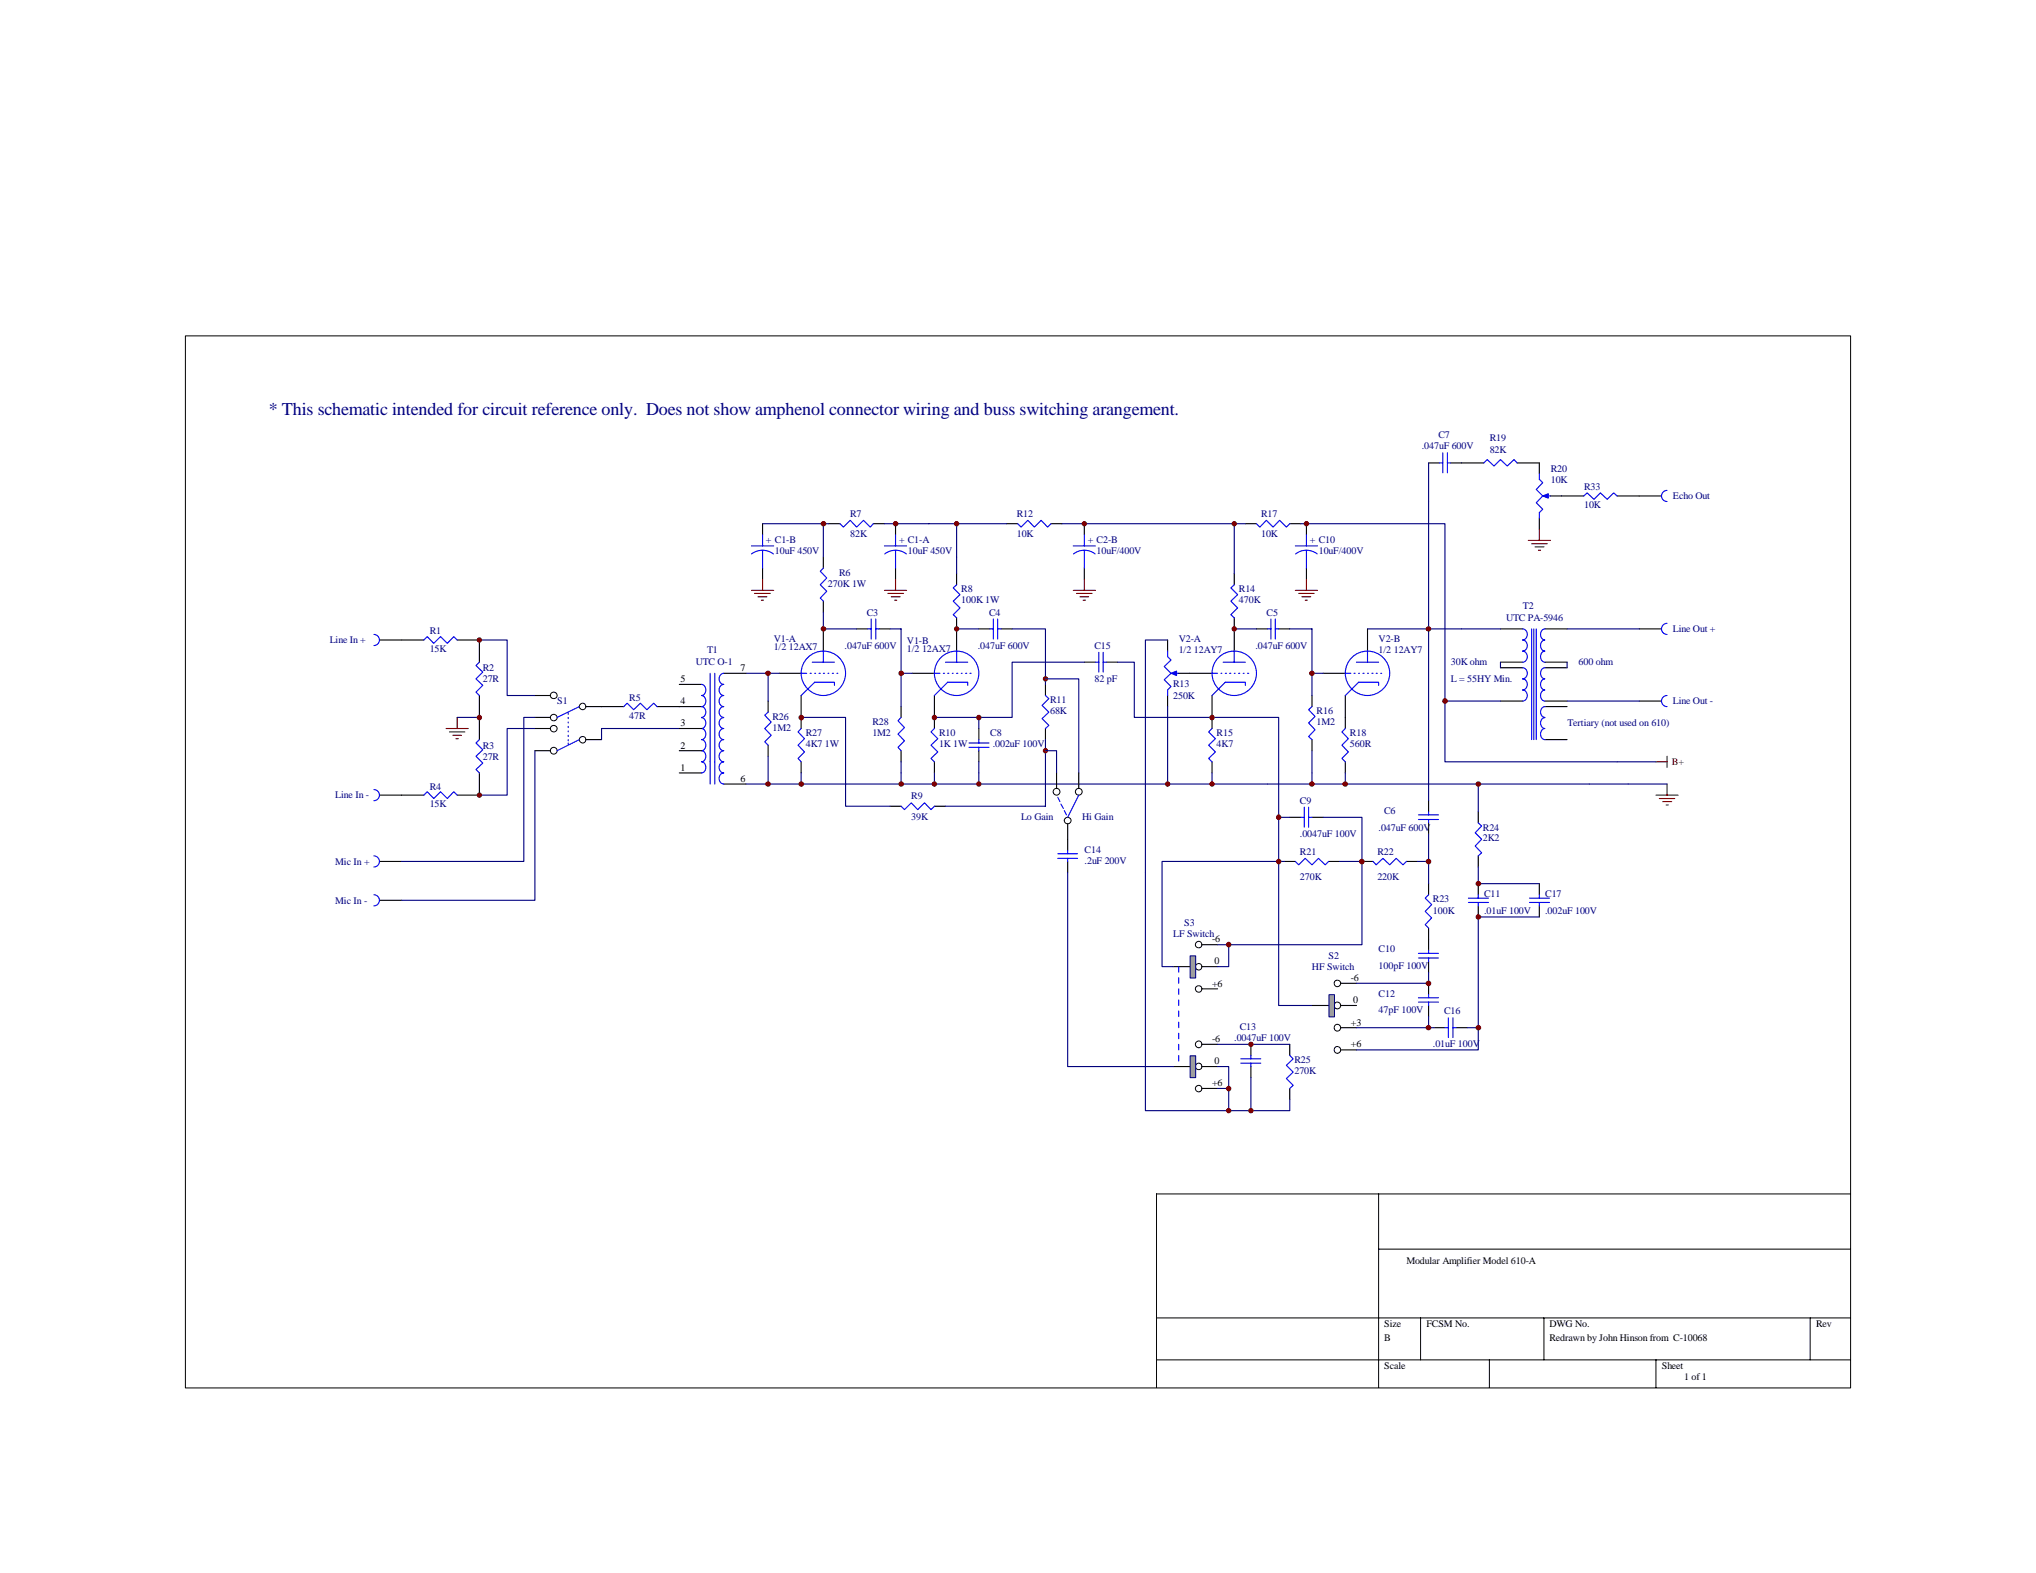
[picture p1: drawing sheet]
<svg xmlns="http://www.w3.org/2000/svg" width="279mm" height="216mm" viewBox="0 0 279 216" stroke-linecap="round" stroke-linejoin="round" font-family="sans-serif">
<g fill="none" stroke="#000" stroke-width=".14">
<path d="M25.4 46.1h228.6v144.4h-228.6zM189.2 163.9v26.6M189.2 171.4h64.7M253.9 163.9h-95.2v26.6M158.7 180.9h95.2M158.7 186.6h95.2M194.9 180.9v5.7M204.4 186.6v3.9M211.9 180.9v5.7M227.2 186.6v3.9M248.4 180.9v5.7"/>
<circle cx="76" cy="95.4" r=".46"/>
<circle cx="76" cy="98.5" r=".45"/>
<circle cx="80" cy="97" r=".44"/>
<circle cx="76" cy="103" r=".46"/>
<circle cx="76" cy="100" r=".45"/>
<circle cx="79.9" cy="101.5" r=".44"/>
<circle cx="145" cy="108.7" r=".46"/>
<circle cx="146.5" cy="112.6" r=".45"/>
<circle cx="148" cy="108.7" r=".46"/>
<circle cx="183.5" cy="138" r=".46"/>
<circle cx="183.5" cy="135" r=".45"/>
<circle cx="183.5" cy="144.1" r=".46"/>
<circle cx="183.5" cy="141.1" r=".46"/>
</g>
<g fill="none" stroke="#000" stroke-width=".15">
<path d="M104.6 71.9v1.5M104.6 78v1.5M113 76.5v1.5M113.7 71.9h1.6M119.8 71.9h1.6M122.9 71.9v1.5M122.9 78v1.5M131.3 78.7v1.6M138.1 71.9h1.6M144.2 71.9h1.6M148.8 71.9v1.5M148.8 78v1.5"/>
<path d="M169.4 78.7v1.6M170.9 71.9h1.5M177 71.9h1.5M179.3 71.9v1.5M179.3 78v1.5M196 63.5h1.5M199.1 63.5h4.5M208.2 63.5h3v1.5M211.2 71.1v1.5M212.8 68.1h1.5M55.1 87.8h3.1M62.7 87.8h3.1v3.1"/>
<path d="M65.8 95.5v6M73.4 100h2.1M73.4 98.5h2.1M73.4 95.5h2.1M80.4 97h5.2M90.2 97h3M105.4 96.2v1.5M106.9 92.4h3M109.9 95.5v4.5M113 82.5v1.5M113 86.3v3.1M117.6 86.3h1.5"/>
<path d="M120.6 86.3h1.5M123.7 97v1.5M125.2 92.4h3M128.2 95.5v4.5M131.3 84.8v4.6M134.3 86.3h1.5M134.3 100v1.5M137.4 86.3h1.5M143.5 93.9v1.6M143.5 100v1.5M148.8 90.9h1.5M151.8 90.9h1.6"/>
<path d="M160.2 87.8v1.6M160.2 95.5v1.5M161.8 92.4h4.5M166.3 95.5v4.5M169.4 84.8v4.6M172.4 86.3h1.5M175.5 86.3h1.5M180 95.5v1.5M181.6 92.4h3M184.6 95.5v4.5M187.7 86.3v3.1M205.9 86.3h3.1"/>
<path d="M205.9 90.9h3.1M205.9 91.7h3.1M205.9 96.2h3.1M212 86.3h3.1M212 97h3.1M212 90.9h3.1M212 91.7h3.1M212 96.2h3.1M55.1 109.1h3.1M65.8 106.1v3h-3.1M73.4 103h2.1M80.4 101.5h2.1"/>
<path d="M105.4 102.3v1.5M109.9 104.6v1.5M122.1 110.7h1.6M123.7 103v1.6M128.2 104.6v1.5M128.2 110.7h1.6M134.3 103v1.6M145 106.1v2.1M146.5 113.1v3.6M146.5 118.2v1.6M148 106.1v2.1M166.3 104.6v1.5"/>
<path d="M176.2 118.2h1.6M177 112.2h1.5M180 101.5v1.5M180 112.2h1.6M182.3 118.2h1.6M184.6 104.6v1.5M186.9 118.2h1.5M193 118.2h1.5M196 109.9v1.5M196 112.9v1.6M212 101.5h3.1M180 138h3.1"/>
<path d="M184 138h2.1M184 135h2.1M196 121.3v1.5M196 127.4v3M196 132v1.4M196 135v1.5M196 138v1.5M184 141.1h2.1M184 144.1h2.1"/>
</g>
<g fill="none" stroke="#00f" stroke-width=".15">
<path d="M103.1 76a2.48 2.48 0 0 1 3 0M103.1 74.9h3.1M104.6 73.4v1.5M104.6 75.5v2.5M113 78l-.4 .4 .9 .9-.9 1 .9 .9-.9 .9 .4 .4M115.3 71.9l.4 .4 1-.9 .9 .9 .9-.9 .9 .9 .4-.4M121.4 74.9h3M121.4 76a2.41 2.41 0 0 1 3 0M122.9 73.4v1.5M122.9 75.5v2.5M139.7 71.9l.4 .4 1-.9 .8 .9 1-.9 .9 .9 .4-.4M147.3 74.9h3"/>
<path d="M147.3 76a2.41 2.41 0 0 1 3 0M148.8 73.4v1.5M148.8 75.5v2.5M172.4 71.9l.5 .4 .9-.9 .9 .9 .9-.9 .9 .9 .5-.4M177.8 74.9h3M177.8 76a2.41 2.41 0 0 1 3 0M179.3 73.4v1.5M179.3 75.5v2.5M197.5 63.5h.5M198 62.1v2.8M198.6 63.5h.5M198.6 62.1v2.8"/>
<path d="M203.6 63.5l.5-.4 .9 .9 .9-.9 .9 .9 1-.9 .4 .4M211.2 65v.8l.5 .5-.9 .9 .9 .9-.9 .9 .9 .9-.5 .5v.7M212 68.1h.8M58.2 87.8l.4-.4 .9 .9 1-.9 .9 .9 .9-.9 .4 .4M65.8 90.9l-.5 .5 1 .8-1 1 1 .9-1 .9 .5 .5M78 97.9v.1M78 98.5v.1M78 99.1v.1M78 99.7v.2M79.5 97l-3 1.5M85.6 97l.5-.5 .9 .9 .9-.9 .9 .9 .9-.9 .5 .5M105.4 97.7l-.5 .5 .9 .9-.9 .9 .9 .9-.9 .9 .5 .5"/>
<path d="M109.9 100l-.4 .5 .9 .9-.9 .9 .9 .9-.9 .9 .4 .5M109.9 92.4h.8M111.2 92.4h.1M111.5 90.9h3M111.8 92.4h.1M112.4 92.4h.2M113 92.4h.2M113 89.4v1.5M113.6 92.4h.1M114.2 92.4h.2M114.5 94.1v-.5h-2.7l-1.9 1.9M114.9 92.4h.1"/>
<path d="M119.1 86.3h.4M119.5 85v2.7M120.2 86.3h.4M120.2 85v2.7M123.7 98.5l-.5 .4 .9 1-.9 .9 .9 .9-.9 .9 .5 .4M128.2 100l-.4 .5 .9 .9-.9 .9 .9 .9-.9 .9 .4 .5M128.2 92.4h.8M129.5 92.4h.1M129.8 90.9h3M130 92.4h.2M130.7 92.4h.1M131.3 80.3l-.5 .4 .9 .9-.9 .9 .9 .9-.9 1 .5 .4"/>
<path d="M131.3 92.4h.1M131.3 89.4v1.5M131.9 92.4h.1M132.5 92.4h.2M132.8 94.1v-.5h-2.8l-1.8 1.9M133.1 92.4h.2M135.8 86.3h.5M136.3 85v2.7M136.9 86.3h.5M136.9 85v2.7M143.5 95.5l.4 .4-.9 .9 .9 .9-.9 .9 .9 1-.4 .4M150.3 90.9h.5"/>
<path d="M150.8 89.5v2.7M151.4 90.9h.4M151.4 89.5v2.7M160.2 89.4v.7l.5 .5-.9 .9 .9 .9-.9 .9 .9 .9-.5 .5v.8M161 92.4h.8M166.3 100l-.4 .5 .9 .9-.9 .9 .9 .9-.9 .9 .4 .5M166.3 92.4h.8M167.6 92.4h.1M167.9 90.9h3M168.1 92.4h.2M168.7 92.4h.2M169.4 80.3l-.5 .4 .9 .9-.9 .9 .9 .9-.9 1 .5 .4"/>
<path d="M169.4 92.4h.1M169.4 89.4v1.5M170 92.4h.1M170.6 92.4h.1M170.9 94.1v-.5h-2.8l-1.8 1.9M171.2 92.4h.2M173.9 86.3h.5M174.4 85v2.7M175 86.3h.5M175 85v2.7M180 97l-.4 .4 .9 .9-.9 .9 .9 1-.9 .9 .4 .4M184.6 100l-.5 .5 .9 .9-.9 .9 .9 .9-.9 .9 .5 .5"/>
<path d="M184.6 92.4h.8M185.8 92.4h.2M186.1 90.9h3.1M186.4 92.4h.2M187 92.4h.2M187.7 92.4h.1M187.7 89.4v1.5M188.3 92.4h.1M188.8 92.4h.2M189.2 94.1v-.5h-2.8l-1.8 1.9M189.5 92.4h.1M209 86.3a.77 .77 0 0 1 .6 .8 .77 .77 0 0 1-.6 .7 .77 .77 0 0 1 .6 .8 .77 .77 0 0 1-.6 .8 .77 .77 0 0 1 .6 .7 .77 .77 0 0 1-.6 .8"/>
<path d="M209 91.7a.77 .77 0 0 1 .6 .7 .77 .77 0 0 1-.6 .8 .77 .77 0 0 1 .6 .7 .77 .77 0 0 1-.6 .8 .77 .77 0 0 1 .6 .8 .77 .77 0 0 1-.6 .7M210.2 86.3v15.2M210.5 86.3v15.2M210.8 86.3v15.2M212 86.3a.79 .79 0 0 0-.6 .8 .79 .79 0 0 0 .6 .7 .79 .79 0 0 0-.6 .8 .79 .79 0 0 0 .6 .8 .79 .79 0 0 0-.6 .7 .79 .79 0 0 0 .6 .8M212 91.7a.79 .79 0 0 0-.6 .7 .79 .79 0 0 0 .6 .8 .79 .79 0 0 0-.6 .7 .79 .79 0 0 0 .6 .8 .79 .79 0 0 0-.6 .8 .79 .79 0 0 0 .6 .7M212 97a.76 .76 0 0 0-.6 .7 .76 .76 0 0 0 .6 .8M212 98.5a.76 .76 0 0 0-.6 .8 .76 .76 0 0 0 .6 .7 .79 .79 0 0 0-.6 .8 .79 .79 0 0 0 .6 .7M58.2 109.1l.4-.4 .9 .9 1-.9 .9 .9 .9-.9 .4 .4M65.8 101.5l-.5 .5 1 .9-1 .9 1 .9-1 .9 .5 .5M78 100.3v.2M78 100.9v.2"/>
<path d="M78 101.5v.2M78 102v.2M79.5 101.5l-3 1.5M123.7 110.7l.4 .4 1-.9 .8 .9 1-.9 .9 .9 .4-.4M133 102h2.7M133 102.6h2.7M134.3 101.5v.5M134.3 102.6v.4M145.2 117.2h2.7M145.2 117.8h2.7M145.2 109.4l.3 .6M145.6 110.4l.3 .6"/>
<path d="M146 111.3l.3 .5M146.5 116.7v.5M146.5 117.8v.4M148 109.1l-1.5 3.1M177.8 118.2l.4 .5 .9-.9 .9 .9 .9-.9 1 .9 .4-.5M178.5 112.2h.5M179 110.8v2.7M179.6 112.2h.4M179.6 110.8v2.7M188.4 118.2l.4 .5 1-.9 .9 .9 .9-.9 .9 .9 .5-.5M194.6 112.5h2.8M194.6 111.8h2.8"/>
<path d="M196 111.4v.4M196 112.5v.4M194.6 131.5h2.8M194.6 130.9h2.8M194.6 137.5h2.8M194.6 136.9h2.8M196 122.8l-.4 .5 .9 .9-.9 .9 .9 .9-.9 .9 .4 .5M196 130.4v.5M196 131.5v.5M196 136.5v.4M196 137.5v.5"/>
<circle cx="113" cy="92.4" r="3"/>
<circle cx="131.3" cy="92.4" r="3"/>
<circle cx="169.4" cy="92.4" r="3"/>
<circle cx="187.7" cy="92.4" r="3"/>
</g>
<g fill="#00f" stroke="#00f" stroke-width=".15">
<path d="M160.7 92.4l.8-.3v.6z"/>
<path d="M211.7 68.1l.8-.3v.6z"/>
</g>
<g fill="none" stroke="#000080" stroke-width=".15">
<path d="M104.6 71.9h9.1M113 71.9v4.6M121.4 71.9h9.9v6.8M131.3 71.9h6.8M145.8 71.9h25.1M169.4 71.9v6.8M178.5 71.9h19.8v24.3h7.6M62.7 98.5h3.1M65.8 87.8h3.8v7.7h3.8M73.4 100h-3.8v9.1h-3.8M93.2 100h-10.7v1.5M102.4 92.4h4.5"/>
<path d="M105.4 92.4v3.8M109.9 98.5h6.1v12.2h6.1M113 84v2.3h4.6M122.1 86.3h1.6v10.7M123.7 92.4h1.5M128.2 98.5h6.1v1.5M131.3 86.3h3M138.9 86.3h4.6v7.6M143.5 93.2h4.5v12.9M160.2 87.8h-3v32M160.2 97v10.6M166.3 98.5h9.2v13.7"/>
<path d="M169.4 86.3h3M177 86.3h3v6.1M181.6 92.4h-1.6v3.1M187.7 86.3h18.2M196 86.3v23.6M198.3 96.2v8.4h23.6M205.9 90.9v.8M215.1 90.9v.8M102.4 107.6h121M105.4 103.8v3.8M109.9 106.1v1.5M123.7 104.6v3"/>
<path d="M128.2 106.1v1.5M134.3 104.6v3M143.5 103h1.5v3.1M143.5 101.5v9.2h-13.7M166.3 106.1v1.5M177 112.2h-1.5v6h.7M180 103v4.6M181.6 112.2h5.3v6h-3M184.6 106.1v1.5M196 114.5v3.7h-1.5M196 118.2v3.1M196 133.4v1.6"/>
</g>
<g fill="none" stroke="#800000" stroke-width=".15">
<path d="M104.6 79.5v1.5M122.9 79.5v1.5M148.8 79.5v1.5M179.3 79.5v1.5M61.2 100h3.1M62.7 98.5v1.5M103.1 81h3.1M103.5 81.4h2.2M104 81.9h1.2M104.5 82.4h.3M121.4 81h3M121.8 81.4h2.2"/>
<path d="M122.3 81.9h1.2M122.8 82.4h.3M147.3 81h3M147.7 81.4h2.2M148.2 81.9h1.2M148.6 82.4h.4M177.8 81h3M178.2 81.4h2.1M178.6 81.9h1.3M179.1 82.4h.3M61.7 100.5h2.1M62.1 100.9h1.2"/>
<path d="M62.6 101.4h.3M227.2 104.6h1.6M227.2 109.1h3.1M227.7 109.6h2.1M228.2 110h1.2M228.6 110.5h.3M228.8 103.8v1.5M228.8 107.6v1.5"/>
</g>
<g fill="#800000" stroke="#800000" stroke-width=".14">
<circle cx="143.5" cy="93.2" r=".3"/>
<circle cx="143.5" cy="103" r=".3"/>
</g>
<path d="M182.4 136.6h.7v3h-.7z" fill="#949f9f"/>
<path d="M182.4 136.5h.7v3.1h-.7z" fill="none" stroke="#000080" stroke-width=".14"/>
<path d="M175.5 118.2v19.8h4.5M202.9 107.6v3.8M202.9 119v2.3h8.3M186.1 135h9.9M196 139.5v1.6h-9.9M211.2 125.9h-8.3v15.2h-1.6M196 141.1h.8M202.9 141.1v3h-16.8" fill="none" stroke="#000080" stroke-width=".15"/>
<path d="M202.9 111.4v1.5M202.9 117.5v1.5M161 132.7h3M164.9 132.7h2.2M164.9 129.7h2.2M164.9 135.7h2.2M202.9 121.3v1.5M202.9 124.3v1.6M211.2 121.3v1.5M211.2 124.3v1.6M196.8 141.1h1.5M199.8 141.1h1.5" fill="none" stroke="#000" stroke-width=".15"/>
<g fill="none" stroke="#00f" stroke-width=".15">
<path d="M202.9 112.9l.4 .5-.9 .9 .9 .9-.9 .9 .9 1-.4 .4M198.8 139.7v2.7M199.4 139.7v2.7M201.5 123.9h2.8M201.5 123.3h2.8M202.9 122.8v.5M202.9 123.9v.4M209.9 123.9h2.7M209.9 123.3h2.7M211.2 122.8v.5M211.2 123.9v.4M198.3 141.1h.5"/>
<path d="M199.4 141.1h.4"/>
</g>
<g fill="none" stroke="#000" stroke-width=".14">
<circle cx="164.5" cy="135.7" r=".44"/>
<circle cx="164.5" cy="129.7" r=".44"/>
<circle cx="164.5" cy="132.7" r=".44"/>
</g>
<path d="M163.4 131.2h.7v3h-.7z" fill="#949f9f"/>
<path d="M163.3 131.2h.8v3h-.8z" fill="none" stroke="#000080" stroke-width=".14"/>
<path d="M161 146.4h3M164.9 146.4h2.2M164.9 143.3h2.2M164.9 149.4h2.2" fill="none" stroke="#000" stroke-width=".15"/>
<g fill="none" stroke="#000" stroke-width=".14">
<circle cx="164.5" cy="143.3" r=".45"/>
<circle cx="164.5" cy="146.4" r=".44"/>
<circle cx="164.5" cy="149.4" r=".44"/>
</g>
<path d="M163.4 144.9h.7v3h-.7z" fill="#949f9f"/>
<path d="M163.3 144.9h.8v3h-.8z" fill="none" stroke="#000080" stroke-width=".14"/>
<g fill="none" stroke="#00f" stroke-width=".15">
<path d="M217.3 68.1l.5-.5 .9 .9 .9-.9 1 .9 .8-.9 .5 .5M228.8 67.3a.76 .76 0 0 0-.8 .8 .76 .76 0 0 0 .8 .7M51.3 87.1a.76 .76 0 0 1 .8 .7 .76 .76 0 0 1-.8 .8M96.3 98.5a.76 .76 0 0 1 .6 .8 .76 .76 0 0 1-.6 .7 .79 .79 0 0 1 .6 .8 .79 .79 0 0 1-.6 .7 .79 .79 0 0 1 .6 .8 .79 .79 0 0 1-.6 .7 .79 .79 0 0 1 .6 .8 .79 .79 0 0 1-.6 .8 .79 .79 0 0 1 .6 .7 .79 .79 0 0 1-.6 .8M96.3 93.9a.79 .79 0 0 1 .6 .8 .79 .79 0 0 1-.6 .8 .79 .79 0 0 1 .6 .7 .79 .79 0 0 1-.6 .8 .76 .76 0 0 1 .6 .7 .76 .76 0 0 1-.6 .8M97.5 92.4v15.2M98.1 92.4v15.2M99.3 92.4a.77 .77 0 0 0-.6 .8 .77 .77 0 0 0 .6 .7 .77 .77 0 0 0-.6 .8 .77 .77 0 0 0 .6 .8 .77 .77 0 0 0-.6 .7 .77 .77 0 0 0 .6 .8 .75 .75 0 0 0-.6 .7 .75 .75 0 0 0 .6 .8M99.3 98.5a.75 .75 0 0 0-.6 .8 .75 .75 0 0 0 .6 .7 .77 .77 0 0 0-.6 .8 .77 .77 0 0 0 .6 .7 .77 .77 0 0 0-.6 .8 .77 .77 0 0 0 .6 .7 .77 .77 0 0 0-.6 .8 .77 .77 0 0 0 .6 .8 .77 .77 0 0 0-.6 .7 .77 .77 0 0 0 .6 .8 .77 .77 0 0 0-.6 .7 .77 .77 0 0 0 .6 .8M228.8 85.6a.76 .76 0 0 0-.8 .7 .76 .76 0 0 0 .8 .8M228.8 95.5a.76 .76 0 0 0-.8 .7 .76 .76 0 0 0 .8 .8M51.3 108.4a.76 .76 0 0 1 .8 .7 .76 .76 0 0 1-.8 .8"/>
<path d="M51.3 117.5a.76 .76 0 0 1 .8 .7 .76 .76 0 0 1-.8 .8M51.3 122.8a.76 .76 0 0 1 .8 .8 .76 .76 0 0 1-.8 .7M161.8 132.7v.7M161.8 134.2v.8M161.8 135.7v.8M161.8 137.2v.8M161.8 138.8v.7M161.8 140.3v.8M161.8 141.8v.8M161.8 143.3v.8M161.8 144.9v.7M170.3 145.3h2.7"/>
<path d="M170.3 145.9h2.7M171.7 144.9v.4M171.7 145.9v.5M177 144.9l.5 .4-1 .9 1 1-1 .8 1 1-.5 .4"/>
</g>
<g fill="none" stroke="#000" stroke-width=".15">
<path d="M214.3 68.1h3M221.9 68.1h6.1M52.1 87.8h3M93.2 97h3.1M93.2 93.9h3.1M93.2 100h3.1M99.3 92.4h3.1M225 86.3h3M225 96.2h3M52.1 109.1h3M52.1 118.2h3M93.2 106.1h3.1"/>
<path d="M93.2 103h3.1M99.3 107.6h3.1M52.1 123.6h3M171.7 143.3v1.6M171.7 146.4v1.5M177 143.3v1.6M177 149.4v1.5"/>
</g>
<g fill="none" stroke="#000080" stroke-width=".15">
<path d="M196 63.5v22.8M73.4 98.5h-1.5v19.7h-16.8M148.8 90.9h-9.9v7.6h-4.6M153.4 90.9h2.3v7.6h10.6M215.1 86.3h9.9M215.1 96.2h9.9M73.4 103v20.6h-18.3M146.5 119.8v26.6h14.5M157.2 119.8v32.6h11.4v-3M175.5 118.2h-16v14.5h1.5M186.9 118.2v11.5h-18.3M221.9 104.6h5.3"/>
<path d="M223.4 107.6h5.4M167.1 129.7h1.5v3h-1.5M167.1 146.4h1.5v3h-1.5M167.1 143.3h9.9M171.7 147.9v4.5M177 150.9v1.5h-8.4"/>
</g>
<path d="M209.7 74.2h3.1M210.2 74.6h2.1M210.7 75.1h1.2M211.1 75.5h.3M211.2 72.6v1.6" fill="none" stroke="#800000" stroke-width=".15"/>
<g fill="#800000" stroke="#800000" stroke-width=".14">
<circle cx="128.2" cy="98.5" r=".3"/>
<circle cx="131.3" cy="86.3" r=".3"/>
<circle cx="110" cy="98.5" r=".32"/>
<circle cx="113" cy="86.3" r=".31"/>
<circle cx="166.3" cy="98.5" r=".3"/>
<circle cx="169.4" cy="86.3" r=".3"/>
<circle cx="123.7" cy="92.4" r=".31"/>
<circle cx="180" cy="92.4" r=".3"/>
<circle cx="179.3" cy="71.9" r=".3"/>
<circle cx="148.8" cy="71.9" r=".3"/>
<circle cx="122.9" cy="71.9" r=".31"/>
<circle cx="134.3" cy="98.5" r=".3"/>
<circle cx="113" cy="71.9" r=".31"/>
<circle cx="131.3" cy="71.9" r=".3"/>
<circle cx="169.4" cy="71.9" r=".3"/>
<circle cx="180" cy="107.6" r=".3"/>
<circle cx="166.3" cy="107.6" r=".3"/>
<circle cx="110" cy="107.6" r=".31"/>
<circle cx="123.7" cy="107.6" r=".31"/>
<circle cx="128.2" cy="107.6" r=".3"/>
<circle cx="134.3" cy="107.6" r=".3"/>
<circle cx="184.6" cy="107.6" r=".3"/>
<circle cx="105.4" cy="92.4" r=".3"/>
<circle cx="105.4" cy="107.6" r=".3"/>
<circle cx="65.8" cy="98.5" r=".3"/>
<circle cx="65.8" cy="87.8" r=".3"/>
<circle cx="65.8" cy="109.1" r=".3"/>
<circle cx="160.2" cy="107.6" r=".3"/>
<circle cx="198.3" cy="96.2" r=".32"/>
<circle cx="196" cy="86.3" r=".3"/>
<circle cx="186.9" cy="118.3" r=".31"/>
<circle cx="196" cy="118.3" r=".31"/>
<circle cx="196" cy="135" r=".31"/>
<circle cx="175.5" cy="112.2" r=".31"/>
<circle cx="175.5" cy="118.3" r=".31"/>
<circle cx="196" cy="141.1" r=".3"/>
<circle cx="202.9" cy="121.3" r=".31"/>
<circle cx="202.9" cy="107.6" r=".31"/>
<circle cx="202.9" cy="125.9" r=".31"/>
<circle cx="202.9" cy="141.1" r=".31"/>
<circle cx="171.7" cy="143.3" r=".3"/>
<circle cx="168.6" cy="149.4" r=".3"/>
<circle cx="168.6" cy="152.4" r=".3"/>
<circle cx="168.6" cy="129.7" r=".31"/>
<circle cx="171.7" cy="152.4" r=".3"/>
</g>
<text font-size="2.5" fill="#000080" x="36.9" y="56.9">* This schematic intended for circuit reference only. Does not show amphenol connector wiring and buss switching arangement.</text>
<g font-size="1.4" fill="#000080">
<text x="195.1" y="61.7">.047uF 600V</text>
<text x="197.4" y="60.2">C7</text>
<text x="204.4" y="60.5">R19</text>
<text x="204.4" y="62.1">82K</text>
<text x="212.8" y="64.7">R20</text>
<text x="116.7" y="71">R7</text>
<text x="139.5" y="71">R12</text>
<text x="173.1" y="71">R17</text>
<text x="212.8" y="66.3">10K</text>
<text x="217.4" y="67.3">R33</text>
<text x="217.4" y="69.8">10K</text>
<text x="229.6" y="68.5">Echo Out</text>
<text x="105.1" y="74.6">+ C1-B</text>
<text x="106.3" y="76">10uF 450V</text>
<text x="116.7" y="73.7">82K</text>
<text x="123.4" y="74.6">+ C1-A</text>
<text x="124.6" y="76">10uF 450V</text>
<text x="139.5" y="73.7">10K</text>
<text x="149.3" y="74.6">+ C2-B</text>
<text x="150.5" y="76">10uF/400V</text>
<text x="173.1" y="73.7">10K</text>
<text x="179.7" y="74.6">+ C10</text>
<text x="181" y="76">10uF/400V</text>
<text x="113.6" y="80.6">270K 1W</text>
<text x="115.1" y="79">R6</text>
<text x="131.9" y="81.3">R8</text>
<text x="131.9" y="82.8">100K 1W</text>
<text x="170" y="81.3">R14</text>
<text x="170" y="82.8">470K</text>
<text x="209" y="83.6">T2</text>
<text x="45.3" y="88.3">Line In +</text>
<text x="59" y="87.1">R1</text>
<text x="59" y="89.5">15K</text>
<text x="97" y="89.7">T1</text>
<text x="106.2" y="88.1">V1-A</text>
<text x="106.2" y="89.2">1/2 12AX7</text>
<text x="115.9" y="89.1">.047uF 600V</text>
<text x="119" y="84.5">C3</text>
<text x="124.5" y="88.4">V1-B</text>
<text x="124.5" y="89.5">1/2 12AX7</text>
<text x="134.2" y="89.1">.047uF 600V</text>
<text x="135.7" y="84.5">C4</text>
<text x="150.2" y="89.1">C15</text>
<text x="161.8" y="88.1">V2-A</text>
<text x="161.8" y="89.7">1/2 12AY7</text>
<text x="172.3" y="89.1">.047uF 600V</text>
<text x="173.8" y="84.5">C5</text>
<text x="189.2" y="88.1">V2-B</text>
<text x="189.2" y="89.7">1/2 12AY7</text>
<text x="206.7" y="85.3">UTC PA-5946</text>
<text x="229.6" y="86.8">Line Out +</text>
<text x="66.3" y="92.1">R2</text>
<text x="66.3" y="93.6">27R</text>
<text x="95.5" y="91.3">UTC O-1</text>
<text x="150.2" y="93.6">82 pF</text>
<text x="161" y="94.4">R13</text>
<text x="161" y="95.9">250K</text>
<text x="199.1" y="91.3">30K ohm</text>
<text x="199.1" y="93.6">L = 55HY Min.</text>
<text x="216.6" y="91.3">600 ohm</text>
<text x="76.5" y="96.6">S1</text>
<text x="86.4" y="96.2">R5</text>
<text x="86.4" y="98.6">47R</text>
<text x="106" y="98.8">R26</text>
<text x="106" y="100.3">1M2</text>
<text x="110.6" y="101">R27</text>
<text x="119.7" y="99.5">R28</text>
<text x="119.7" y="101">1M2</text>
<text x="128.9" y="101">R10</text>
<text x="135.9" y="101">C8</text>
<text x="144.1" y="96.5">R11</text>
<text x="144.1" y="98">68K</text>
<text x="167" y="101">R15</text>
<text x="180.7" y="98">R16</text>
<text x="180.7" y="99.5">1M2</text>
<text x="185.3" y="101">R18</text>
<text x="215.1" y="99.7">Tertiary (not used on 610)</text>
<text x="229.6" y="96.6">Line Out -</text>
<text x="66.3" y="102.7">R3</text>
<text x="66.3" y="104.3">27R</text>
<text x="110.6" y="102.6">4K7 1W</text>
<text x="128.9" y="102.6">1K 1W</text>
<text x="136.2" y="102.6">.002uF 100V</text>
<text x="167" y="102.6">4K7</text>
<text x="185.3" y="102.6">560R</text>
<text x="46" y="109.6">Line In -</text>
<text x="59" y="108.4">R4</text>
<text x="59" y="110.8">15K</text>
<text x="125.1" y="109.7">R9</text>
<text x="125.1" y="112.5">39K</text>
<text x="140.1" y="112.5">Lo Gain</text>
<text x="148.5" y="112.5">Hi Gain</text>
<text x="178.4" y="110.3">C9</text>
<text x="189.9" y="111.7">C6</text>
<text x="46" y="118.7">Mic In +</text>
<text x="148.8" y="117">C14</text>
<text x="148.8" y="118.5">.2uF 200V</text>
<text x="178.4" y="114.9">.0047uF 100V</text>
<text x="178.4" y="117.3">R21</text>
<text x="189" y="117.3">R22</text>
<text x="189.2" y="114">.047uF 600V</text>
<text x="203.5" y="114">R24</text>
<text x="203.5" y="115.5">2K2</text>
<text x="46" y="124">Mic In -</text>
<text x="178.4" y="120.8">270K</text>
<text x="189" y="120.8">220K</text>
<text x="196.6" y="123.9">R23</text>
<text x="196.6" y="125.4">100K</text>
<text x="203.7" y="123.1">C11</text>
<text x="203.7" y="125.4">.01uF 100V</text>
<text x="212" y="123.1">C17</text>
<text x="212" y="125.4">.002uF 100V</text>
<text x="161" y="128.6">LF Switch</text>
<text x="162.5" y="127">S3</text>
<text x="182.3" y="131.6">S2</text>
<text x="189.2" y="130.7">C10</text>
<text x="180" y="133.1">HF Switch</text>
<text x="189.2" y="133">100pF 100V</text>
<text x="189.2" y="136.8">C12</text>
<text x="169.4" y="142.9">.0047uF 100V</text>
<text x="170.1" y="141.4">C13</text>
<text x="189.2" y="139.1">47pF 100V</text>
<text x="196.6" y="143.8">.01uF 100V</text>
<text x="198.2" y="139.2">C16</text>
<text x="177.6" y="145.9">R25</text>
<text x="177.6" y="147.4">270K</text>
</g>
<g font-size="1.4">
<text x="93.4" y="93.6">5</text>
<text x="101.6" y="92.1">7</text>
<text x="93.4" y="96.6">4</text>
<text x="93.4" y="99.7">3</text>
<text x="93.4" y="105.8">1</text>
<text x="93.4" y="102.7">2</text>
<text x="101.6" y="107.3">6</text>
<text x="166.3" y="129.3">-6</text>
<text x="166.3" y="135.4">+6</text>
<text x="166.7" y="132.4">0</text>
<text x="185.4" y="134.7">-6</text>
<text x="185.7" y="137.7">0</text>
<text x="166.3" y="143">-6</text>
<text x="185.4" y="140.8">+3</text>
<text x="185.4" y="143.8">+6</text>
<text x="166.3" y="149.1">+6</text>
<text x="166.7" y="146">0</text>
<text x="193" y="173.4">Modular Amplifier Model 610-A</text>
<text x="189.9" y="182.1">Size</text>
<text x="189.9" y="184.1">B</text>
<text x="195.7" y="182.1">FCSM No.</text>
<text x="212.6" y="182.1">DWG No.</text>
<text x="212.6" y="184.1">Redrawn by John Hinson from C-10068</text>
<text x="249.2" y="182.1">Rev</text>
<text x="189.9" y="187.9">Scale</text>
<text x="228.1" y="187.9">Sheet</text>
<text x="231.1" y="189.4">1 of 1</text>
</g>
<text font-size="1.4" fill="#800000" x="229.4" y="105">B+</text>
</svg>
